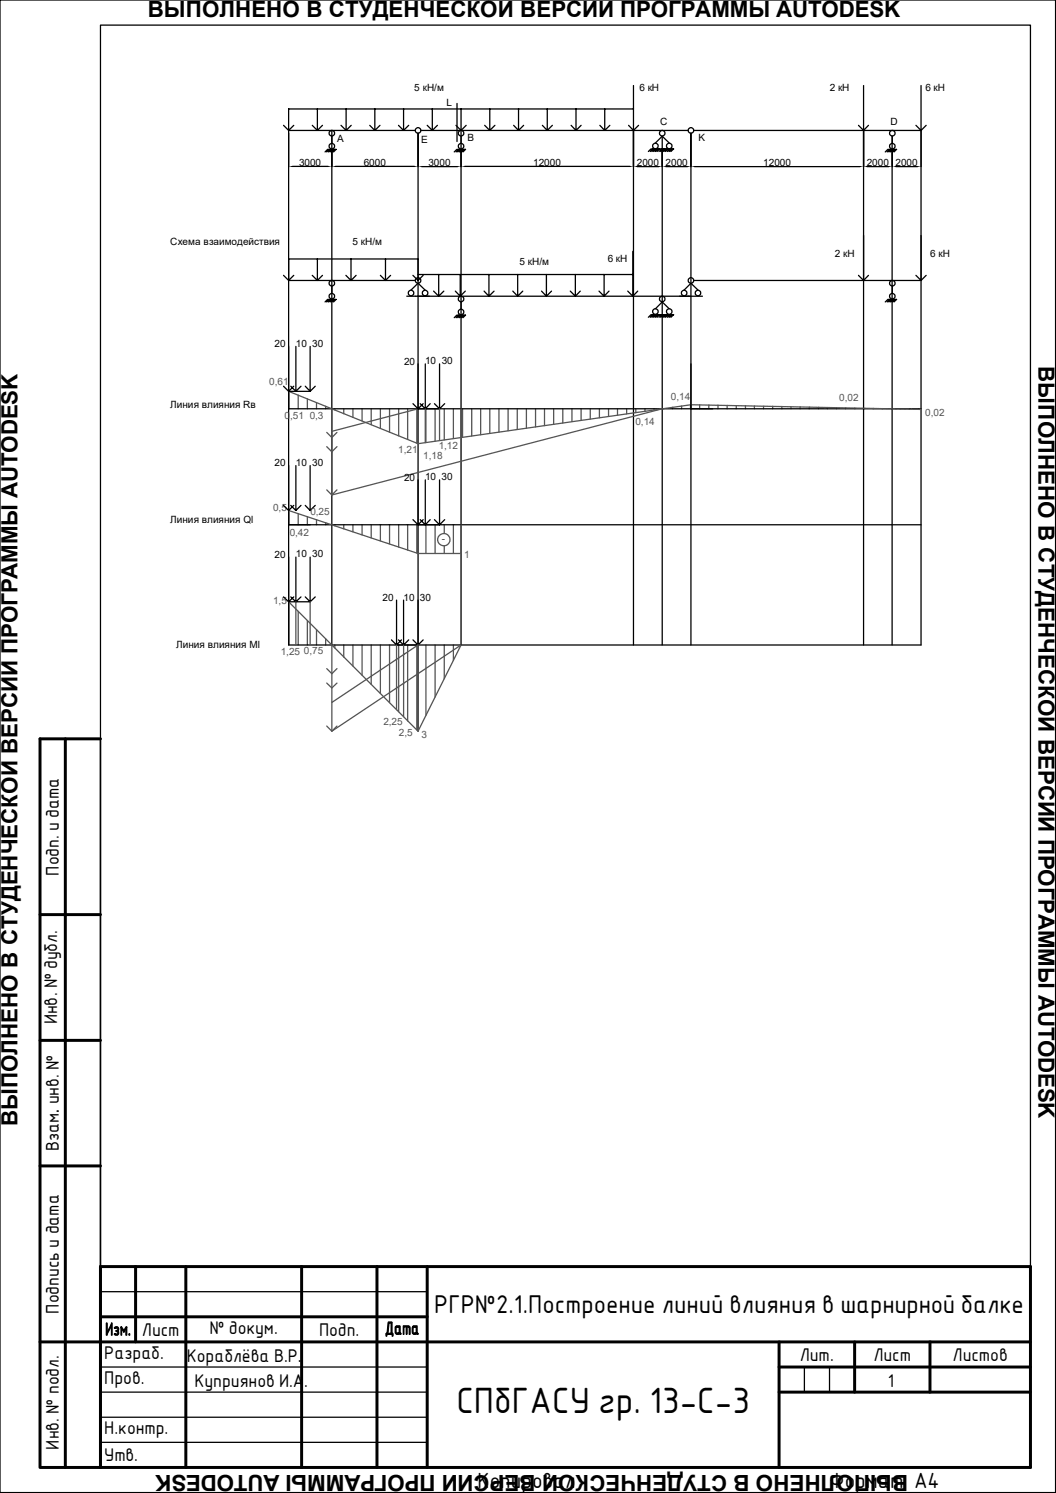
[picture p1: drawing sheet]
<svg xmlns="http://www.w3.org/2000/svg" width="210mm" height="297mm" viewBox="0 0 210 297" stroke-linecap="round" stroke-linejoin="round" font-family="sans-serif">
<g fill="none" stroke="#000" stroke-width=".25">
<path d="M0 0h209.9v296.9h-209.9zM20 5h184.9v286.9h-184.9zM126 17v111.3M171.7 17v9l-1-1.1M183.2 17v9l-1-1.1M56.4 24.9l1 1.1 1-1.1M57.4 26h25.2M58.1 33.1h7.2M62.1 24.9l1 1.1 1-1.1M63.1 21.7v4.3M64.6 30.2l.6-.5h1.6l-.5 .5M65.5 29.7l-.5 .5"/>
<path d="M65.8 29.7l-.5 .5M66 26v102.3M66.2 29.7l-.5 .5M66.5 29.7l-.5 .5M66.7 33.1h15.7M67.8 24.9l1 1.1 1-1.1M68.8 21.7v4.3M73.5 24.9l1 1.1 1.1-1.1M74.5 21.7v4.3M79.2 24.9l1.1 1.1 1-1.1M80.3 21.7v4.3M83.1 26.5v119"/>
<path d="M83.7 26h53.2M83.9 33.1h7.1M85 24.9l1 1.1 1-1.1M86 21.7v4.3M90.3 30.2l.5-.5h1.8l-.5 .5M90.7 24.9l1 1.1 1-1.1M90.9 20.6v7.6M91.2 29.7l-.5 .5M91.6 29.7l-.5 .5M91.7 21.7v106.6M91.9 29.7l-.5 .5M92.2 29.7l-.5 .5"/>
<path d="M92.4 33.1h32.9M96.4 24.9l1 1.1 1-1.1M97.4 21.7v4.3M102.2 24.9l.9 1.1 1-1.1M103.1 21.7v4.3M107.9 24.9l.9 1.1 1.1-1.1M108.8 21.7v4.3M113.6 24.9l1 1.1 1-1.1M114.6 21.7v4.3M119.3 24.9l1 1.1 1-1.1M120.3 21.7v4.3M125 24.9l1 1.1 1-1.1"/>
<path d="M126 21.7h-68.6v106.6h125.8v-102.3M126.7 33.1h4.3M129.8 29.6l-.5 .5M130.2 29.6l-.5 .5M130.3 28.4l1.4-1.3 1.4 1.3M130.5 29.6l-.5 .5M130.9 29.6l-.6 .5M131.2 29.6h2.8M131.2 29.6h-1.7l-.6 .5M131.2 29.6l-.5 .5M131.6 29.6l-.5 .5M131.7 27.1v101.2"/>
<path d="M131.9 29.6l-.5 .5M132.2 29.6l-.5 .5M132.4 33.1h4.3M132.5 29.6l-.5 .5M132.9 29.6l-.5 .5M133.3 29.6l-.5 .5M133.6 29.6l-.5 .5M133.9 29.6l-.5 .5M137.4 26.5v101.8M138 26h45.2M138.1 33.1h32.9M172.4 33.1h4.3"/>
<path d="M172.7 24.9l-1 1.1v102.3M176.1 30.2l.5-.5h1.7l-.5 .5M177 29.7l-.6 .5M177.3 29.7l-.5 .5M177.4 27.1v101.2M177.5 27.1v1.4M177.5 29.7v3.4M177.6 29.7l-.5 .5M178 29.7l-.5 .5M178.2 33.1h4.3M184.2 24.9l-1 1.1M56.4 54.8l1 1 1-1"/>
<path d="M57.4 51.5h25.7M57.4 55.8h25.1M62.1 54.8l1 1 1-1M63.1 51.5v4.3M65.5 59.6l-.5 .5M65.8 59.6l-.5 .5M66.2 59.6l-.5 .5M66.5 59.6l-.5 .5M68.8 54.8l1 1 1-1M69.8 51.5v4.3M75.6 54.8l1.1 1 1-1M76.7 51.5v4.3"/>
<path d="M80.9 58.9h4.5M81.7 57.7l1.4-1.4 1.4 1.4M82.1 54.8l1 1 1.1-1M83 58.9h54.3M83.1 54.6h42.8M86.2 57.9l1 1 1.1-1M87.2 54.6v4.3M90.6 57.9l.9 1 1-1M91.5 54.6v4.3M96.3 57.9l.9 1 1.1-1M97.2 54.6v4.3M102 57.9l1 1 1-1"/>
<path d="M103 54.6v4.3M107.7 57.9l1 1 1-1M108.7 54.6v4.3M113.4 57.9l1 1 1-1M114.4 54.6v4.3M119.1 57.9l1 1 1-1M120.1 54.6v4.3M124.8 57.9l1.1 1 .9-1M125.9 50v8.9M135.2 58.9h4.5M136.1 57.7l1.3-1.4 1.4 1.4M171.7 46.9v8.9l-1-1"/>
<path d="M172.7 54.8l-1 1M177 59.6l-.6 .5M177.3 59.6l-.5 .5M177.5 56.9v1.5M177.6 59.6l-.5 .5M178 59.6l-.5 .5M183.2 46.9v8.9l-1-1M184.2 54.8l-1 1h-45.2M57.4 68.9v9l-1-1.1M58.4 76.8l-1 1.1h4.3l1-1.1M58.8 68.9v9l-1-1.1M59.9 76.8l-1.1 1.1"/>
<path d="M61.7 68.9v9l-1-1.1M64.6 60.1l.6-.5h1.6l-.5 .5M83.1 72.4v8.9l-1-1M84.6 72.4v8.9l-1-1M87.4 72.4v8.9l-1-1M90.3 63.2l.5-.5h1.8l-.5 .5M91.2 62.7l-.5 .5M91.6 62.7l-.5 .5M91.9 62.7l-.5 .5M92.2 62.7l-.5 .5M129.8 62.6l-.5 .5M130.2 62.6l-.5 .5"/>
<path d="M130.3 61.4l1.4-1.3 1.4 1.3M130.5 62.6l-.5 .5M130.9 62.6l-.6 .5M131.2 62.6h2.8M131.2 62.6h-1.7l-.6 .5M131.2 62.6l-.5 .5M131.6 62.6l-.5 .5M131.9 62.6l-.5 .5M132.2 62.6l-.5 .5M132.5 62.6l-.5 .5M132.9 62.6l-.5 .5M133.3 62.6l-.5 .5"/>
<path d="M133.6 62.6l-.5 .5M133.9 62.6l-.5 .5M176.1 60.1l.5-.5h1.7l-.5 .5M57.4 92.6v9l-1-1.1M57.4 81.3h125.8M58.8 92.6v9l-1-1.1M61.7 92.6v9l-1-1.1M83.1 95.5v8.9l-1-1M84.2 80.3l-1.1 1h4.3l1-1M84.6 95.5v8.9l-1-1M85.6 80.3l-1 1M87.4 95.5v8.9l-1-1"/>
<path d="M137.4 81.3h4.3M57.4 110.8v8.9l-1-1M58.4 118.7l-1 1h4.3l1-1M58.4 100.5l-1 1.1M58.8 110.8v8.9l-1-1M59.9 100.5l-1.1 1.1M59.9 118.7l-1.1 1M61.7 104.4h-4.3h125.8M61.7 110.8v8.9l-1-1M62.7 100.5l-1 1.1M78.9 119.4v8.9l-1-1M80.3 119.4v8.9l-1.1-1"/>
<path d="M83.1 119.4v8.9l-1-1M84.2 103.4l-1.1 1h4.3l1-1M85.6 103.4l-1 1M79.8 127.3l-.9 1h4.2l1.1-1M81.3 127.3l-1 1M20 257h65M20 271.9h65M20 276.9h65M160 271.9v5M165 271.9v5M20 281.9h65M20 286.9h65"/>
<circle cx="66" cy="26.5" r=".55"/>
<circle cx="66" cy="29.1" r=".55"/>
<circle cx="83.1" cy="25.9" r=".55"/>
<circle cx="91.7" cy="26.5" r=".55"/>
<circle cx="91.7" cy="29.1" r=".55"/>
<circle cx="130.3" cy="29" r=".55"/>
<circle cx="131.7" cy="26.5" r=".55"/>
<circle cx="133.1" cy="29" r=".55"/>
<circle cx="137.4" cy="25.9" r=".55"/>
<circle cx="177.5" cy="26.5" r=".55"/>
<circle cx="177.5" cy="29.1" r=".55"/>
<circle cx="66" cy="56.3" r=".55"/>
<circle cx="66" cy="58.9" r=".55"/>
<circle cx="81.7" cy="58.3" r=".55"/>
<circle cx="83.1" cy="55.8" r=".55"/>
<circle cx="84.5" cy="58.3" r=".55"/>
<circle cx="91.7" cy="59.5" r=".55"/>
<circle cx="131.7" cy="59.5" r=".55"/>
<circle cx="136.1" cy="58.3" r=".55"/>
<circle cx="137.4" cy="55.8" r=".55"/>
<circle cx="138.8" cy="58.3" r=".55"/>
<circle cx="177.5" cy="58.9" r=".55"/>
<circle cx="177.5" cy="56.3" r=".55"/>
<circle cx="91.7" cy="62" r=".55"/>
<circle cx="130.3" cy="62" r=".55"/>
<circle cx="133.1" cy="62" r=".55"/>
</g>
<g fill="#000">
<path d="M57.4 33.1l.7-.1v.2zM65.3 33l.7 .1-.7 .1zM66 33.1l.7-.1v.2zM82.4 33l.7 .1-.7 .1zM83.1 33.1l.8-.1v.2zM91 33l.7 .1-.7 .1zM91.7 33.1l.7-.1v.2zM125.3 33l.7 .1-.7 .1zM126 33.1l.7-.1v.2zM131 33l.7 .1-.7 .1zM131.7 33.1l.7-.1v.2zM136.7 33l.7 .1-.7 .1z"/>
<path d="M137.4 33.1l.7-.1v.2zM171 33l.7 .1-.7 .1zM171.7 33.1l.7-.1v.2zM176.7 33l.8 .1-.8 .1zM177.5 33.1l.7-.1v.2zM182.5 33l.7 .1-.7 .1z"/>
</g>
<g fill="none" stroke="#545454" stroke-width=".25">
<path d="M57.4 77.9l25.7 10.4 54.3-7.8 45.8 .9M57.5 77.9v3.4M59.3 78.6v2.7M61.1 79.3v2M62.9 80.1v1.2M64.8 80.8v.5M65 86l1 1 1-1M65 88.9l1 1 1-1M65 97.5l1 1 1-1M66 81.3v17.2l65.7-17.2M66.6 81.3v.2M68.4 81.3v1"/>
<path d="M70.2 81.3v1.7M72 81.3v2.4M73.8 81.3v3.2M75.6 81.3v3.9M77.5 81.3v4.7M79.3 81.3v5.4M81.1 81.3v6.1M82.9 81.3v6.9M83.1 81.3l-17.1 4.5M84.6 81.3v6.8M84.7 81.3v6.7M86.5 81.3v6.5"/>
<path d="M87.4 81.3v6.3M88.3 81.3v6.2M90.2 81.3v5.9M91.7 81.3v5.7M92 81.3v5.7M93.8 81.3v5.4M95.6 81.3v5.2M97.4 81.3v4.9M99.2 81.3v4.6M101 81.3v4.4M102.9 81.3v4.1M104.7 81.3v3.9"/>
<path d="M106.5 81.3v3.6M108.3 81.3v3.4M110.1 81.3v3.1M111.9 81.3v2.9M113.7 81.3v2.6M115.6 81.3v2.3M117.4 81.3v2.1M119.2 81.3v1.8M121 81.3v1.5M122.8 81.3v1.3M124.6 81.3v1M126.4 81.3v.8"/>
<path d="M128.3 81.3v.5M130.1 81.3v.2M131.9 81.3h.1M133.7 81v.3M135.6 80.8v.5M137.3 80.5v.8M139.1 80.5v.8M141 80.6v.7M142.8 80.6v.7M144.6 80.6v.7M146.4 80.7v.6M148.3 80.7v.6"/>
<path d="M150 80.8v.5M151.8 80.8v.5M153.7 80.8v.5M155.5 80.9v.4M157.3 80.9v.4M159.1 80.9v.4M161 81v.3M162.8 81v.3M164.5 81.1v.2M166.4 81.1v.2M168.2 81.1v.2M170 81.2v.1"/>
<path d="M171.8 81.2v.1M173.7 81.2v.1M175.5 81.3h.1M177.3 81.3h.1M178.2 81.3h.1M179.1 81.3v.1M180 81.3v.1M180.9 81.3v.1M181.8 81.3v.1M182.7 81.3v.1M57.4 101.6l25.7 8.5h8.6v-5.7M57.4 119.7l25.7 25.8"/>
<path d="M57.5 101.6v2.8M57.5 119.8v8.5M58.8 119.7v8.6M59.3 102.2v2.2M61.1 102.8v1.6M61.7 119.7v8.6M62.9 103.4v1M64.8 104v.4M66.6 104.4v.2M68.4 104.4v.8M70.2 104.4v1.4M72 104.4v2"/>
<path d="M73.8 104.4v2.6M75.6 104.4v3.2M77.5 104.4v3.8M79.3 104.4v4.4M81.1 104.4v5M82.9 104.4v5.6M84.7 104.4v5.7M86.5 104.4v5.7M88.3 104.4v1.7M88.3 108.6v1.5M90.2 104.4v5.7M59.3 121.6v6.7"/>
<path d="M61.1 123.4v4.9M62.9 125.3v3M64.8 127.1v1.2M65 133l1 1 1-1M65 135.9l1 1 1-1M66 128.3v17.2l25.7-17.2-8.6 17.2v-17.2l-17.1 11.4M66.6 128.3v.6M68.4 128.3v2.4M70.2 128.3v4.2M72 128.3v6M73.8 128.3v7.8M75.6 128.3v9.7"/>
<path d="M77.5 128.3v11.5M78.9 128.3v12.9M79.3 128.3v13.3M80.3 128.3v14.3M81.1 128.3v15.1M82.9 128.3v16.9M84.7 128.3v14M86.5 128.3v10.3M88.3 128.3v6.7M90.2 128.3v3.1M65 144.4l1 1.1 1-1.1"/>
<circle cx="88.3" cy="107.4" r="1.22"/>
</g>
<g fill="none" stroke="#000" stroke-width=".59">
<path d="M13 147v144.9M20 147h-12v144.9h12M8 181.9h12M8 207h12M8 231.9h12M20 252h184.9v39.9h-184.9zM27 252v15M37 252v39.9M60 252v39.9M75 252v39.9M85 252v39.9M8 267h196.9"/>
<path d="M20 262h65M154.9 271.9h50M154.9 276.9h50M154.9 267v24.9M170 267v9.9M185 267v9.9"/>
</g>
<path d="M20 147v144.9" fill="none" stroke="#000" stroke-width=".3"/>
<g fill="#000" stroke="#000" stroke-width=".2">
<path d="M21.1 263.2l.1-.1 .1 .2v2.3h-.2z" fill-rule="evenodd"/>
<path d="M22.1 263.4v.5l-.8 1.5v-.4z" fill-rule="evenodd"/>
<path d="M22.1 263.2h.2v2.4h-.2z" fill-rule="evenodd"/>
<path d="M22.7 264.2h.5l-.4 .1z" fill-rule="evenodd"/>
<path d="M22.7 265.3l.4 .1z" fill-rule="evenodd"/>
<path d="M22.9 264a.55 .55 0 0 1 .7 .1 .55 .55 0 0 1-.1 .7 .5 .5 0 0 1-.1 .8 .5 .5 0 0 1-.7-.2h.4a.26 .26 0 0 0 .3-.3 .26 .26 0 0 0-.3-.2l-.1-.2 .4-.2v-.2l-.1-.1h-.6z" fill-rule="evenodd"/>
<path d="M24 264l.2 .4v1.2h-.2z" fill-rule="evenodd"/>
<path d="M24 263.9l.6 .7v.4z" fill-rule="evenodd"/>
<path d="M25 264l.2-.1-.6 1.1v-.4z" fill-rule="evenodd"/>
<path d="M25.2 264v1.6h-.1l-.1-1.2z" fill-rule="evenodd"/>
<path d="M76.8 265.3l1.2 .2h-1l-.2 .4z" fill-rule="evenodd"/>
<path d="M77.2 263h.7l.1 .1-.6 .1-.2 2h-.3z" fill-rule="evenodd"/>
<path d="M77.8 263.2l.2-.1v2.1l.2 .1-.1 .6-.1-.4-1.2-.2v-.1h1z" fill-rule="evenodd"/>
<path d="M78.6 263.9l.8 .1h-.6v1.1l.1 .1h.8l.1 .1-.6 .2-.5-.2-.1-.2z" fill-rule="evenodd"/>
<path d="M78.7 263.9l.1-.2 .8 .1v1.4h.1h-.7l.4-.2v-1l-.8-.1z" fill-rule="evenodd"/>
<path d="M79.5 265.3l.3 .1z" fill-rule="evenodd"/>
<path d="M80.8 264h.2l-.1 1.5-.1-.1z" fill-rule="evenodd"/>
<path d="M80.2 263.8l1.1-.1 .2 .2-1.2 .1v1.5l-.1-.1z" fill-rule="evenodd"/>
<path d="M81.2 264l.3-.1 .1 .2-.1 1.4-.1-.1v-1.2z" fill-rule="evenodd"/>
<path d="M82 263.9l.8 .1h-.6v1.1l.9 .1 .1 .1-.6 .2-.5-.2-.1-.3z" fill-rule="evenodd"/>
<path d="M82.1 263.8h.9v1.4h.1h-.7l.4-.1v-1.1l-.8-.1z" fill-rule="evenodd"/>
<path d="M82.8 265.3h.4l-.1 .2z" fill-rule="evenodd"/>
<circle cx="25.8" cy="265.5" r=".17"/>
</g>
<text font-size="7" x="90.8" y="281.2">СПбГАСУ гр. 13-С-3</text>
<text font-size="4.9" x="86.3" y="261.2">РГР№2.1.Построение линий влияния в шарнирной балке</text>
<g font-size="4.4">
<text x="29.4" y="3.5">ВЫПОЛНЕНО В СТУДЕНЧЕСКОЙ ВЕРСИИ ПРОГРАММЫ AUTODESK</text>
<text x="206.5" y="72.9" transform="rotate(90 206.5 72.9)">ВЫПОЛНЕНО В СТУДЕНЧЕСКОЙ ВЕРСИИ ПРОГРАММЫ AUTODESK</text>
<text x="3.5" y="224.1" transform="rotate(-90 3.5 224.1)">ВЫПОЛНЕНО В СТУДЕНЧЕСКОЙ ВЕРСИИ ПРОГРАММЫ AUTODESK</text>
<text x="180.6" y="293.5" transform="rotate(-180 180.6 293.5)">ВЫПОЛНЕНО В СТУДЕНЧЕСКОЙ ВЕРСИИ ПРОГРАММЫ AUTODESK</text>
</g>
<g font-size="4.2">
<text x="95" y="296">Копировал</text>
<text x="165" y="296">Формат A4</text>
</g>
<g font-size="3.5">
<text x="11.7" y="174.2" transform="rotate(-90 11.7 174.2)">Подп. и дата</text>
<text x="11.3" y="203.8" transform="rotate(-90 11.3 203.8)">Инв. № дубл.</text>
<text x="11.7" y="221.4" transform="rotate(-90 11.7 221.4)">.</text>
<text x="11.7" y="229" transform="rotate(-90 11.7 229)">Взам. инв. №</text>
<text x="11.7" y="261.3" transform="rotate(-90 11.7 261.3)">Подпись и дата</text>
<text x="28.2" y="265.7">Лист</text>
<text x="41.7" y="265.3">№ докум.</text>
<text x="63.5" y="265.7">Подп.</text>
<text x="20.7" y="270.3">Разраб.</text>
<text x="20.7" y="275.3">Пров.</text>
<text x="37.1" y="270.9">Кораблёва В.Р.</text>
<text x="38.6" y="275.9">Куприянов И.А.</text>
<text x="159.1" y="270.7">Лит.</text>
<text x="173.7" y="270.7">Лист</text>
<text x="176.6" y="275.9">1</text>
<text x="189.4" y="270.7">Листов</text>
<text x="20.7" y="285.3">Н.контр.</text>
<text x="11.7" y="288.4" transform="rotate(-90 11.7 288.4)">Инв. № подл.</text>
<text x="20.7" y="290.7">Утв.</text>
</g>
<g font-size="2">
<text x="82.4" y="18">5 кН/м</text>
<text x="88.8" y="21">L</text>
<text x="127.2" y="18">6 кН</text>
<text x="165" y="18">2 кН</text>
<text x="184" y="18">6 кН</text>
<text x="67.1" y="28.3">A</text>
<text x="83.8" y="28.5">E</text>
<text x="93" y="28.1">B</text>
<text x="131.3" y="24.8">C</text>
<text x="138.9" y="28">K</text>
<text x="177.1" y="24.9">D</text>
<text x="59.5" y="33.1">3000</text>
<text x="72.3" y="33.1">6000</text>
<text x="85.2" y="33.1">3000</text>
<text x="106" y="33.1">12000</text>
<text x="126.7" y="33.1">2000</text>
<text x="132.4" y="33.1">2000</text>
<text x="151.8" y="33.1">12000</text>
<text x="172.4" y="33.1">2000</text>
<text x="178.1" y="33.1">2000</text>
<text x="33.9" y="48.7">Схема взаимодействия</text>
<text x="70.1" y="48.8">5 кН/м</text>
<text x="103.3" y="52.7">5 кН/м</text>
<text x="120.9" y="52.2">6 кН</text>
<text x="166" y="51.2">2 кН</text>
<text x="185" y="51.2">6 кН</text>
<text x="54.6" y="69.1">20</text>
<text x="58.8" y="69">10 30</text>
<text x="80.3" y="72.6">20</text>
<text x="84.5" y="72.5">10</text>
<text x="87.8" y="72.4">30</text>
<text x="33.9" y="81.1">Линия влияния Rв</text>
<text x="54.6" y="92.8">20</text>
<text x="58.8" y="92.7">10</text>
<text x="62.1" y="92.7">30</text>
<text x="80.3" y="95.6">20</text>
<text x="84.5" y="95.5">10 30</text>
<text x="33.9" y="104">Линия влияния Ql</text>
<text x="54.6" y="111">20</text>
<text x="58.8" y="110.9">10 30</text>
<text x="76.1" y="119.5">20</text>
<text x="80.3" y="119.5">10 30</text>
<text x="35.1" y="128.9">Линия влияния Ml</text>
</g>
<g font-size="2" fill="#545454">
<text x="53.6" y="76.5">0,61</text>
<text x="56.6" y="83.4">0,51</text>
<text x="61.6" y="83.3">0,3</text>
<text x="133.4" y="79.6">0,14</text>
<text x="166.9" y="79.8">0,02</text>
<text x="184" y="82.8">0,02</text>
<text x="87.2" y="89.4">1,12</text>
<text x="126.4" y="84.6">0,14</text>
<text x="79.2" y="90.2">1,21</text>
<text x="84.2" y="91.3">1,18</text>
<text x="54.3" y="101.7">0,5</text>
<text x="57.6" y="106.6">0,42</text>
<text x="61.7" y="102.5">0,25</text>
<text x="87.9" y="107.9">-</text>
<text x="92.3" y="111">1</text>
<text x="54.3" y="120.1">1,5</text>
<text x="55.8" y="130.4">1,25</text>
<text x="60.5" y="130.2">0,75</text>
<text x="76.2" y="144.3">2,25</text>
<text x="79.3" y="146.4">2,5</text>
<text x="83.8" y="146.9">3</text>
</g>
</svg>
